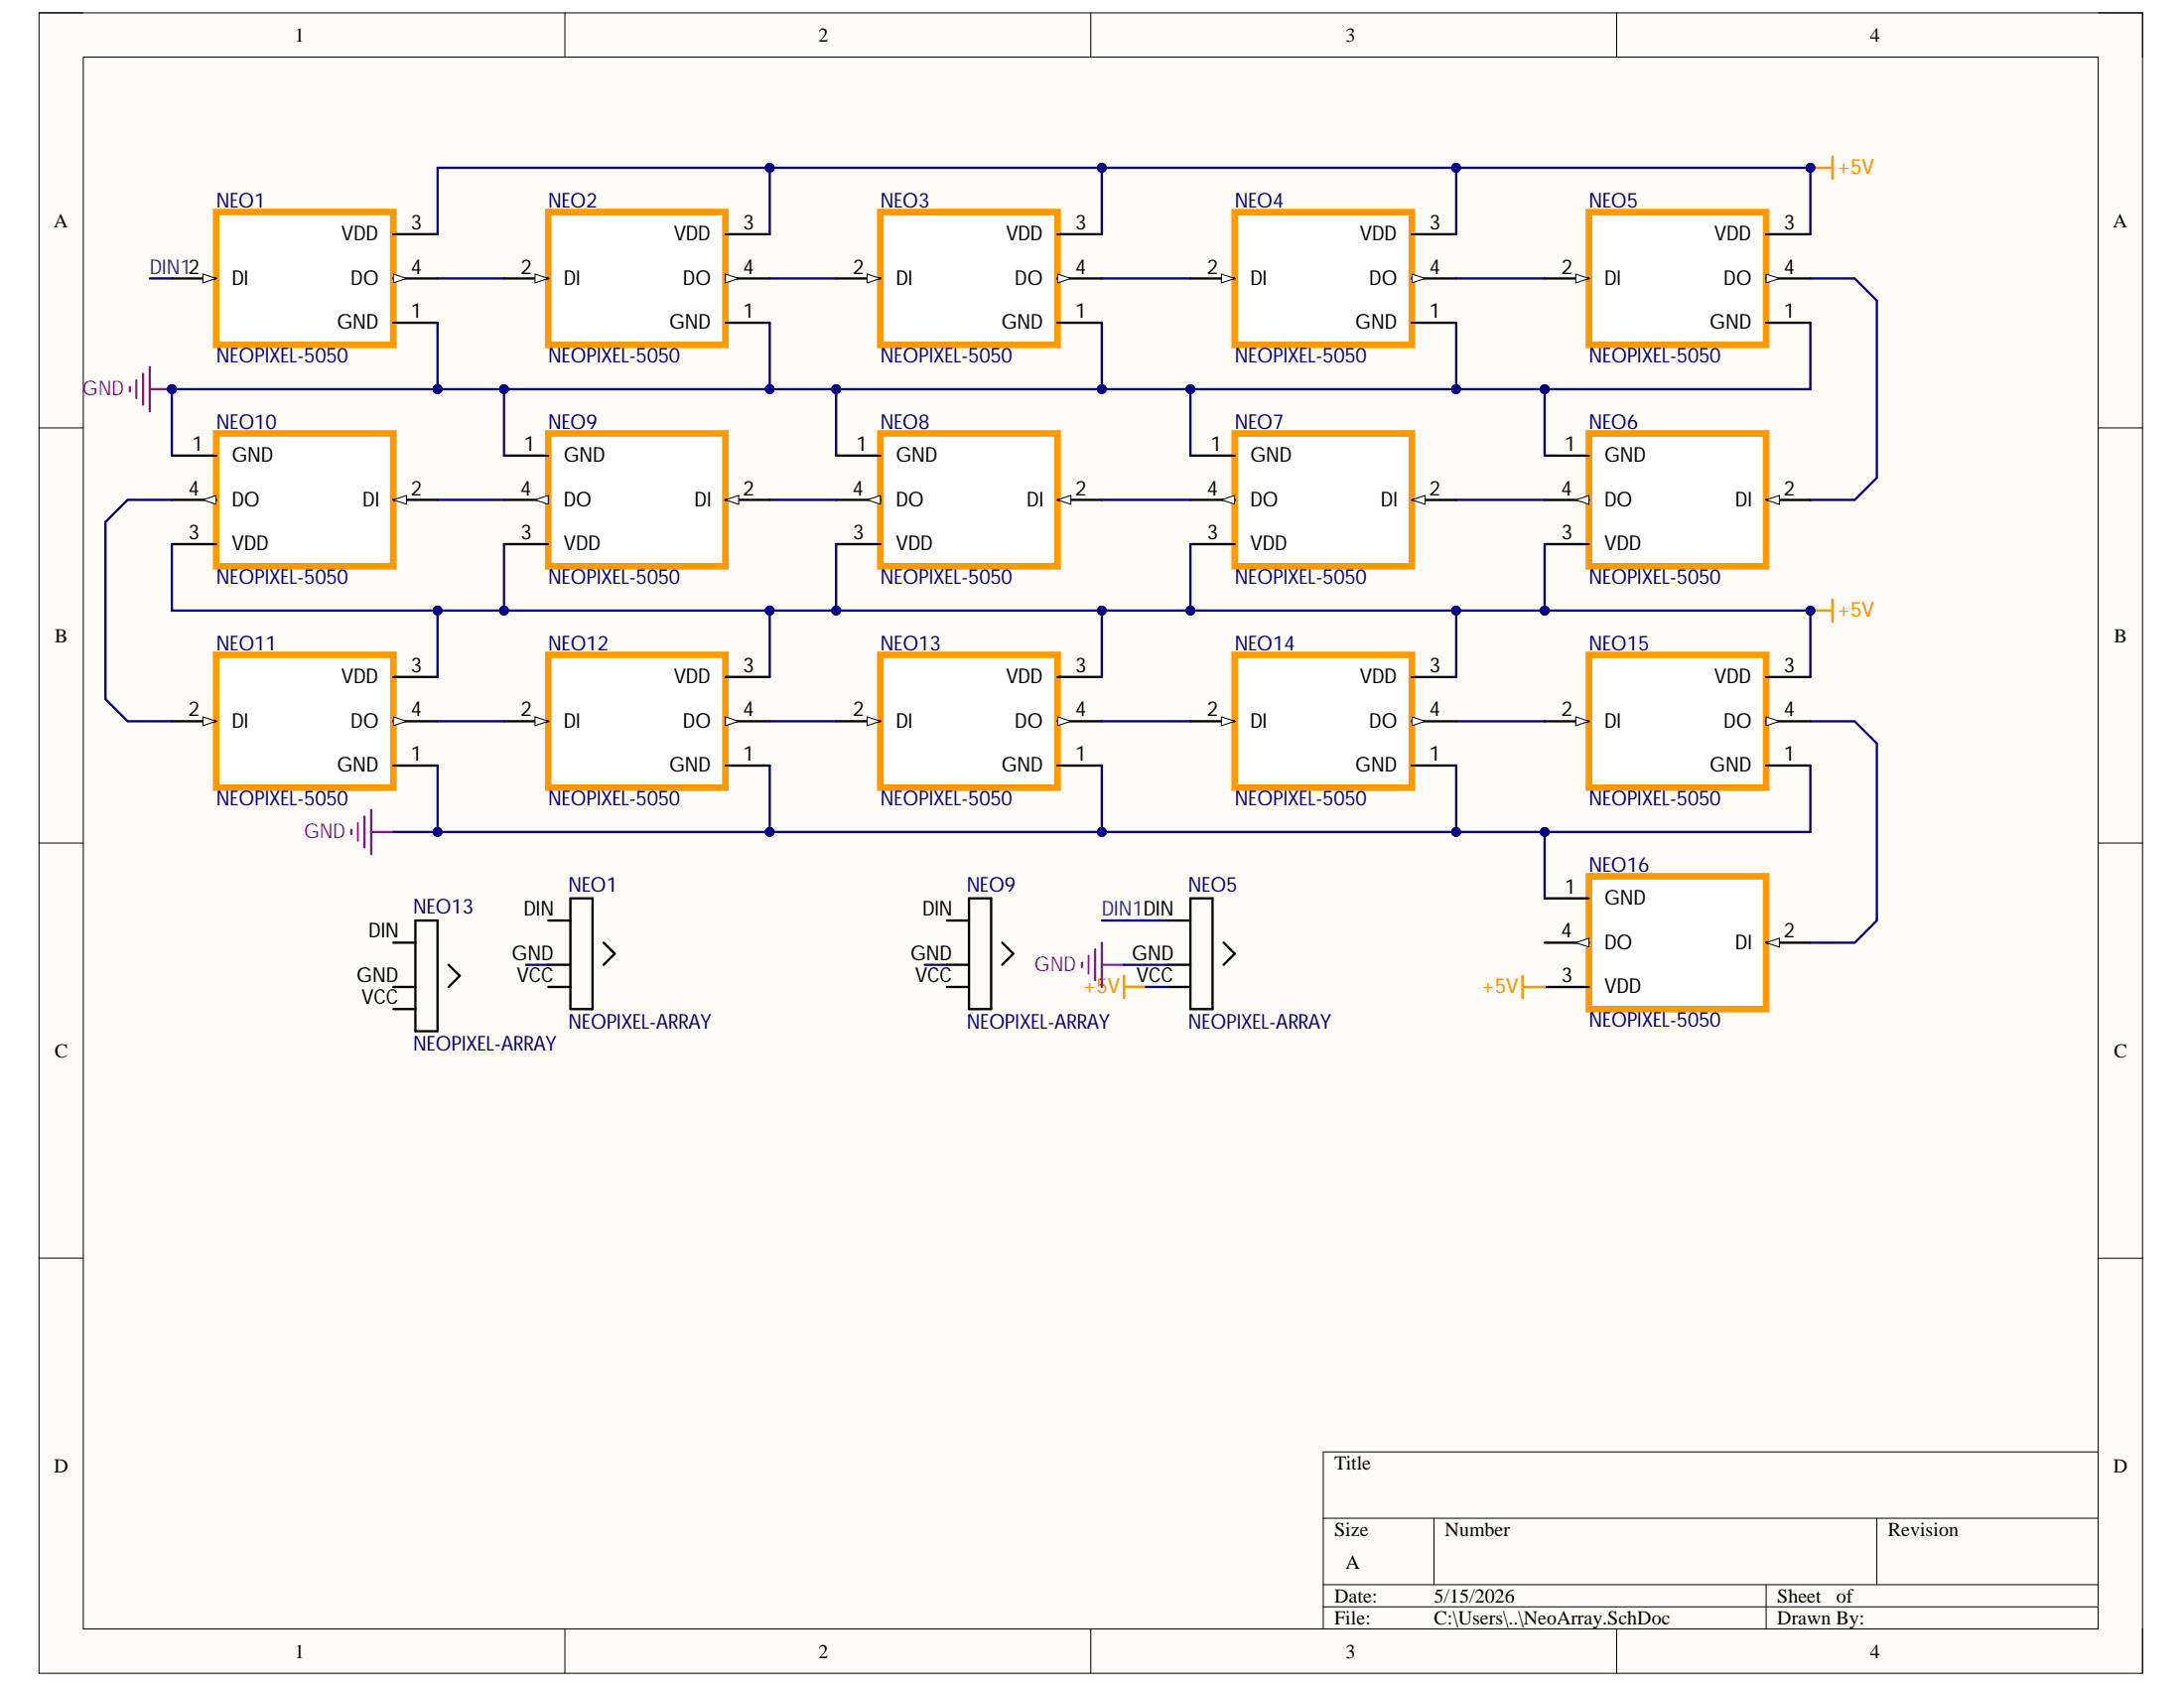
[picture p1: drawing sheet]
<svg xmlns="http://www.w3.org/2000/svg" width="279mm" height="216mm" viewBox="0 0 279 216" stroke-linecap="round" stroke-linejoin="round" font-family="sans-serif">
<path d="M5 1.6h269.1v212.4h-269.1z" fill-rule="evenodd" fill="#fffcf8"/>
<path d="M5 1.6h269.1v212.4h-269.1z" fill="none" stroke="#000" stroke-width=".13"/>
<path d="M10.7 7.3h257.7v201.1h-257.7z" fill-rule="evenodd" fill="#fffcf8"/>
<g fill="none" stroke="#000" stroke-width=".13">
<path d="M5 1.6h5.7M10.7 7.3h257.7v201.1h-257.7zM72.3 1.6v5.7M139.5 1.6v5.7M206.8 1.6v5.7M268.4 1.6h5.7v5.7M5 54.7h5.7M268.4 54.7h5.7M5 107.8h5.7M268.4 107.8h5.7M5 160.9h5.7M268.4 160.9h5.7"/>
<path d="M169.3 194.2h99.1M183.5 194.2v8.5M240.1 194.2v8.5M268.4 185.7h-99.1v22.7M72.3 208.4v5.6M139.5 208.4v5.6M169.3 202.7h99.1M169.3 205.5h99.1M206.8 208.4v5.6M225.9 202.7v5.7M274.1 208.4v5.6"/>
</g>
<path d="M27.7 27.1h22.6v17h-22.6z" fill-rule="evenodd" fill="#fff"/>
<path d="M27.7 27.1h22.6v17h-22.6z" fill="none" stroke="#f90" stroke-width=".85"/>
<path d="M22 35.6h5.7" fill="none" stroke="#000" stroke-width=".3"/>
<path d="M26 35.1l1.7 .5-1.7 .6z" fill="#f8fcff"/>
<path d="M26 35.1l1.7 .5-1.7 .6z" fill="none" stroke="#000" stroke-width=".13"/>
<path d="M50.3 30h5.7M50.3 35.6h5.7" fill="none" stroke="#000" stroke-width=".3"/>
<path d="M50.3 35.1l1.7 .5-1.7 .6z" fill="#f8fcff"/>
<path d="M50.3 35.1l1.7 .5-1.7 .6z" fill="none" stroke="#000" stroke-width=".13"/>
<path d="M50.3 41.3h5.7" fill="none" stroke="#000" stroke-width=".3"/>
<path d="M70.1 27.1h22.7v17h-22.7z" fill-rule="evenodd" fill="#fff"/>
<path d="M70.1 27.1h22.7v17h-22.7z" fill="none" stroke="#f90" stroke-width=".85"/>
<path d="M64.5 35.6h5.6" fill="none" stroke="#000" stroke-width=".3"/>
<path d="M68.4 35.1l1.7 .5-1.7 .6z" fill="#f8fcff"/>
<path d="M68.4 35.1l1.7 .5-1.7 .6z" fill="none" stroke="#000" stroke-width=".13"/>
<path d="M92.8 30h5.7M92.8 35.6h5.7" fill="none" stroke="#000" stroke-width=".3"/>
<path d="M92.8 35.1l1.7 .5-1.7 .6z" fill="#f8fcff"/>
<path d="M92.8 35.1l1.7 .5-1.7 .6z" fill="none" stroke="#000" stroke-width=".13"/>
<path d="M92.8 41.3h5.7" fill="none" stroke="#000" stroke-width=".3"/>
<path d="M112.6 27.1h22.7v17h-22.7z" fill-rule="evenodd" fill="#fff"/>
<path d="M112.6 27.1h22.7v17h-22.7z" fill="none" stroke="#f90" stroke-width=".85"/>
<path d="M107 35.6h5.6" fill="none" stroke="#000" stroke-width=".3"/>
<path d="M110.9 35.1l1.7 .5-1.7 .6z" fill="#f8fcff"/>
<path d="M110.9 35.1l1.7 .5-1.7 .6z" fill="none" stroke="#000" stroke-width=".13"/>
<path d="M135.3 30h5.7M135.3 35.6h5.7" fill="none" stroke="#000" stroke-width=".3"/>
<path d="M135.3 35.1l1.7 .5-1.7 .6z" fill="#f8fcff"/>
<path d="M135.3 35.1l1.7 .5-1.7 .6z" fill="none" stroke="#000" stroke-width=".13"/>
<path d="M135.3 41.3h5.7" fill="none" stroke="#000" stroke-width=".3"/>
<path d="M158 27.1h22.6v17h-22.6z" fill-rule="evenodd" fill="#fff"/>
<path d="M158 27.1h22.6v17h-22.6z" fill="none" stroke="#f90" stroke-width=".85"/>
<path d="M152.3 35.6h5.7" fill="none" stroke="#000" stroke-width=".3"/>
<path d="M156.3 35.1l1.7 .5-1.7 .6z" fill="#f8fcff"/>
<path d="M156.3 35.1l1.7 .5-1.7 .6z" fill="none" stroke="#000" stroke-width=".13"/>
<path d="M180.6 30h5.7M180.6 35.6h5.7" fill="none" stroke="#000" stroke-width=".3"/>
<path d="M180.6 35.1l1.7 .5-1.7 .6z" fill="#f8fcff"/>
<path d="M180.6 35.1l1.7 .5-1.7 .6z" fill="none" stroke="#000" stroke-width=".13"/>
<path d="M180.6 41.3h5.7" fill="none" stroke="#000" stroke-width=".3"/>
<path d="M203.3 27.1h22.6v17h-22.6z" fill-rule="evenodd" fill="#fff"/>
<path d="M203.3 27.1h22.6v17h-22.6z" fill="none" stroke="#f90" stroke-width=".85"/>
<path d="M197.6 35.6h5.7" fill="none" stroke="#000" stroke-width=".3"/>
<path d="M201.6 35.1l1.7 .5-1.7 .6z" fill="#f8fcff"/>
<path d="M201.6 35.1l1.7 .5-1.7 .6z" fill="none" stroke="#000" stroke-width=".13"/>
<path d="M225.9 30h5.7M225.9 35.6h5.7" fill="none" stroke="#000" stroke-width=".3"/>
<path d="M225.9 35.1l1.7 .5-1.7 .6z" fill="#f8fcff"/>
<path d="M225.9 35.1l1.7 .5-1.7 .6z" fill="none" stroke="#000" stroke-width=".13"/>
<path d="M225.9 41.3h5.7" fill="none" stroke="#000" stroke-width=".3"/>
<path d="M203.3 55.4h22.6v17h-22.6z" fill-rule="evenodd" fill="#fff"/>
<path d="M203.3 55.4h22.6v17h-22.6z" fill="none" stroke="#f90" stroke-width=".85"/>
<path d="M225.9 63.9h5.7" fill="none" stroke="#000" stroke-width=".3"/>
<path d="M225.9 63.9l1.7-.5v1.1z" fill="#f8fcff"/>
<path d="M225.9 63.9l1.7-.5v1.1z" fill="none" stroke="#000" stroke-width=".13"/>
<path d="M197.6 69.6h5.7M197.6 63.9h5.7" fill="none" stroke="#000" stroke-width=".3"/>
<path d="M201.6 63.9l1.7-.5v1.1z" fill="#f8fcff"/>
<path d="M201.6 63.9l1.7-.5v1.1z" fill="none" stroke="#000" stroke-width=".13"/>
<path d="M197.6 58.3h5.7" fill="none" stroke="#000" stroke-width=".3"/>
<path d="M158 55.4h22.6v17h-22.6z" fill-rule="evenodd" fill="#fff"/>
<path d="M158 55.4h22.6v17h-22.6z" fill="none" stroke="#f90" stroke-width=".85"/>
<path d="M180.6 63.9h5.7" fill="none" stroke="#000" stroke-width=".3"/>
<path d="M180.6 63.9l1.7-.5v1.1z" fill="#f8fcff"/>
<path d="M180.6 63.9l1.7-.5v1.1z" fill="none" stroke="#000" stroke-width=".13"/>
<path d="M152.3 69.6h5.7M152.3 63.9h5.7" fill="none" stroke="#000" stroke-width=".3"/>
<path d="M156.3 63.9l1.7-.5v1.1z" fill="#f8fcff"/>
<path d="M156.3 63.9l1.7-.5v1.1z" fill="none" stroke="#000" stroke-width=".13"/>
<path d="M152.3 58.3h5.7" fill="none" stroke="#000" stroke-width=".3"/>
<path d="M112.6 55.4h22.7v17h-22.7z" fill-rule="evenodd" fill="#fff"/>
<path d="M112.6 55.4h22.7v17h-22.7z" fill="none" stroke="#f90" stroke-width=".85"/>
<path d="M135.3 63.9h5.7" fill="none" stroke="#000" stroke-width=".3"/>
<path d="M135.3 63.9l1.7-.5v1.1z" fill="#f8fcff"/>
<path d="M135.3 63.9l1.7-.5v1.1z" fill="none" stroke="#000" stroke-width=".13"/>
<path d="M107 69.6h5.6M107 63.9h5.6" fill="none" stroke="#000" stroke-width=".3"/>
<path d="M110.9 63.9l1.7-.5v1.1z" fill="#f8fcff"/>
<path d="M110.9 63.9l1.7-.5v1.1z" fill="none" stroke="#000" stroke-width=".13"/>
<path d="M107 58.3h5.6" fill="none" stroke="#000" stroke-width=".3"/>
<path d="M70.1 55.4h22.7v17h-22.7z" fill-rule="evenodd" fill="#fff"/>
<path d="M70.1 55.4h22.7v17h-22.7z" fill="none" stroke="#f90" stroke-width=".85"/>
<path d="M92.8 63.9h5.7" fill="none" stroke="#000" stroke-width=".3"/>
<path d="M92.8 63.9l1.7-.5v1.1z" fill="#f8fcff"/>
<path d="M92.8 63.9l1.7-.5v1.1z" fill="none" stroke="#000" stroke-width=".13"/>
<path d="M64.5 69.6h5.6M64.5 63.9h5.6" fill="none" stroke="#000" stroke-width=".3"/>
<path d="M68.4 63.9l1.7-.5v1.1z" fill="#f8fcff"/>
<path d="M68.4 63.9l1.7-.5v1.1z" fill="none" stroke="#000" stroke-width=".13"/>
<path d="M64.5 58.3h5.6" fill="none" stroke="#000" stroke-width=".3"/>
<path d="M27.7 55.4h22.6v17h-22.6z" fill-rule="evenodd" fill="#fff"/>
<path d="M27.7 55.4h22.6v17h-22.6z" fill="none" stroke="#f90" stroke-width=".85"/>
<path d="M50.3 63.9h5.7" fill="none" stroke="#000" stroke-width=".3"/>
<path d="M50.3 63.9l1.7-.5v1.1z" fill="#f8fcff"/>
<path d="M50.3 63.9l1.7-.5v1.1z" fill="none" stroke="#000" stroke-width=".13"/>
<path d="M22 69.6h5.7M22 63.9h5.7" fill="none" stroke="#000" stroke-width=".3"/>
<path d="M26 63.9l1.7-.5v1.1z" fill="#f8fcff"/>
<path d="M26 63.9l1.7-.5v1.1z" fill="none" stroke="#000" stroke-width=".13"/>
<path d="M22 58.3h5.7" fill="none" stroke="#000" stroke-width=".3"/>
<path d="M27.7 83.8h22.6v16.9h-22.6z" fill-rule="evenodd" fill="#fff"/>
<path d="M27.7 83.8h22.6v16.9h-22.6z" fill="none" stroke="#f90" stroke-width=".85"/>
<path d="M22 92.3h5.7" fill="none" stroke="#000" stroke-width=".3"/>
<path d="M26 91.7l1.7 .6-1.7 .5z" fill="#f8fcff"/>
<path d="M26 91.7l1.7 .6-1.7 .5z" fill="none" stroke="#000" stroke-width=".13"/>
<path d="M50.3 86.6h5.7M50.3 92.3h5.7" fill="none" stroke="#000" stroke-width=".3"/>
<path d="M50.3 91.7l1.7 .6-1.7 .5z" fill="#f8fcff"/>
<path d="M50.3 91.7l1.7 .6-1.7 .5z" fill="none" stroke="#000" stroke-width=".13"/>
<path d="M50.3 97.9h5.7" fill="none" stroke="#000" stroke-width=".3"/>
<path d="M70.1 83.8h22.7v16.9h-22.7z" fill-rule="evenodd" fill="#fff"/>
<path d="M70.1 83.8h22.7v16.9h-22.7z" fill="none" stroke="#f90" stroke-width=".85"/>
<path d="M64.5 92.3h5.6" fill="none" stroke="#000" stroke-width=".3"/>
<path d="M68.4 91.7l1.7 .6-1.7 .5z" fill="#f8fcff"/>
<path d="M68.4 91.7l1.7 .6-1.7 .5z" fill="none" stroke="#000" stroke-width=".13"/>
<path d="M92.8 86.6h5.7M92.8 92.3h5.7" fill="none" stroke="#000" stroke-width=".3"/>
<path d="M92.8 91.7l1.7 .6-1.7 .5z" fill="#f8fcff"/>
<path d="M92.8 91.7l1.7 .6-1.7 .5z" fill="none" stroke="#000" stroke-width=".13"/>
<path d="M92.8 97.9h5.7" fill="none" stroke="#000" stroke-width=".3"/>
<path d="M112.6 83.8h22.7v16.9h-22.7z" fill-rule="evenodd" fill="#fff"/>
<path d="M112.6 83.8h22.7v16.9h-22.7z" fill="none" stroke="#f90" stroke-width=".85"/>
<path d="M107 92.3h5.6" fill="none" stroke="#000" stroke-width=".3"/>
<path d="M110.9 91.7l1.7 .6-1.7 .5z" fill="#f8fcff"/>
<path d="M110.9 91.7l1.7 .6-1.7 .5z" fill="none" stroke="#000" stroke-width=".13"/>
<path d="M135.3 86.6h5.7M135.3 92.3h5.7" fill="none" stroke="#000" stroke-width=".3"/>
<path d="M135.3 91.7l1.7 .6-1.7 .5z" fill="#f8fcff"/>
<path d="M135.3 91.7l1.7 .6-1.7 .5z" fill="none" stroke="#000" stroke-width=".13"/>
<path d="M135.3 97.9h5.7" fill="none" stroke="#000" stroke-width=".3"/>
<path d="M158 83.8h22.6v16.9h-22.6z" fill-rule="evenodd" fill="#fff"/>
<path d="M158 83.8h22.6v16.9h-22.6z" fill="none" stroke="#f90" stroke-width=".85"/>
<path d="M152.3 92.3h5.7" fill="none" stroke="#000" stroke-width=".3"/>
<path d="M156.3 91.7l1.7 .6-1.7 .5z" fill="#f8fcff"/>
<path d="M156.3 91.7l1.7 .6-1.7 .5z" fill="none" stroke="#000" stroke-width=".13"/>
<path d="M180.6 86.6h5.7M180.6 92.3h5.7" fill="none" stroke="#000" stroke-width=".3"/>
<path d="M180.6 91.7l1.7 .6-1.7 .5z" fill="#f8fcff"/>
<path d="M180.6 91.7l1.7 .6-1.7 .5z" fill="none" stroke="#000" stroke-width=".13"/>
<path d="M180.6 97.9h5.7" fill="none" stroke="#000" stroke-width=".3"/>
<path d="M203.3 83.8h22.6v16.9h-22.6z" fill-rule="evenodd" fill="#fff"/>
<path d="M203.3 83.8h22.6v16.9h-22.6z" fill="none" stroke="#f90" stroke-width=".85"/>
<path d="M197.6 92.3h5.7" fill="none" stroke="#000" stroke-width=".3"/>
<path d="M201.6 91.7l1.7 .6-1.7 .5z" fill="#f8fcff"/>
<path d="M201.6 91.7l1.7 .6-1.7 .5z" fill="none" stroke="#000" stroke-width=".13"/>
<path d="M225.9 86.6h5.7M225.9 92.3h5.7" fill="none" stroke="#000" stroke-width=".3"/>
<path d="M225.9 91.7l1.7 .6-1.7 .5z" fill="#f8fcff"/>
<path d="M225.9 91.7l1.7 .6-1.7 .5z" fill="none" stroke="#000" stroke-width=".13"/>
<path d="M225.9 97.9h5.7" fill="none" stroke="#000" stroke-width=".3"/>
<path d="M203.3 112.1h22.6v17h-22.6z" fill-rule="evenodd" fill="#fff"/>
<path d="M203.3 112.1h22.6v17h-22.6z" fill="none" stroke="#f90" stroke-width=".85"/>
<path d="M225.9 120.6h5.7" fill="none" stroke="#000" stroke-width=".3"/>
<path d="M225.9 120.6l1.7-.6v1.1z" fill="#f8fcff"/>
<path d="M225.9 120.6l1.7-.6v1.1z" fill="none" stroke="#000" stroke-width=".13"/>
<path d="M197.6 126.2h5.7M197.6 120.6h5.7" fill="none" stroke="#000" stroke-width=".3"/>
<path d="M201.6 120.6l1.7-.6v1.1z" fill="#f8fcff"/>
<path d="M201.6 120.6l1.7-.6v1.1z" fill="none" stroke="#000" stroke-width=".13"/>
<path d="M197.6 114.9h5.7" fill="none" stroke="#000" stroke-width=".3"/>
<path d="M231.6 78.1h2.8M234.4 76.7v2.8" fill="none" stroke="#f00" stroke-width=".3"/>
<circle cx="231.6" cy="78.1" r=".56" fill="#000080"/>
<circle cx="231.6" cy="78.1" r=".56" fill="none" stroke="#000080" stroke-width=".13"/>
<path d="M44.9 106.1v.6M45.8 105.3v2.2M46.6 104.4v4M47.5 103.6v5.6M47.5 106.4h2.8" fill="none" stroke="#90f" stroke-width=".3"/>
<path d="M231.6 21.5h2.8M234.4 20v2.9" fill="none" stroke="#f00" stroke-width=".3"/>
<circle cx="231.6" cy="21.5" r=".56" fill="#000080"/>
<circle cx="231.6" cy="21.5" r=".56" fill="none" stroke="#000080" stroke-width=".13"/>
<path d="M194.8 124.8v2.9M194.8 126.2h2.8" fill="none" stroke="#f00" stroke-width=".3"/>
<g fill="none" stroke="#000" stroke-width=".3">
<path d="M70.1 117.7h2.9M73 114.9h2.8v14.2h-2.8zM121.1 117.7h2.9M124 114.9h2.8v14.2h-2.8zM149.5 117.7h2.8M152.3 114.9h2.8v14.2h-2.8zM70.1 123.4h2.9M70.1 126.2h2.9M77.2 120.6l1.4 1.4-1.4 1.4M121.1 123.4h2.9M121.1 126.2h2.9M128.2 120.6l1.4 1.4-1.4 1.4"/>
<path d="M149.5 123.4h2.8M149.5 126.2h2.8M156.5 120.6l1.5 1.4-1.5 1.4"/>
</g>
<path d="M16.6 49.5v.6M17.5 48.6v2.3M18.3 47.8v4M19.2 46.9v5.7M19.2 49.8h2.8" fill="none" stroke="#90f" stroke-width=".3"/>
<circle cx="22" cy="49.8" r=".57" fill="#000080"/>
<circle cx="22" cy="49.8" r=".57" fill="none" stroke="#000080" stroke-width=".13"/>
<path d="M143.8 124.8v2.9M143.8 126.2h2.8" fill="none" stroke="#f00" stroke-width=".3"/>
<path d="M138.4 123.1v.6M139.3 122.3v2.2M140.1 121.4v4M141 120.6v5.6M141 123.4h2.8" fill="none" stroke="#90f" stroke-width=".3"/>
<path d="M53.1 117.7h2.9v14.2h-2.9zM50.3 120.6h2.8M50.3 126.2h2.8M50.3 129.1h2.8M57.4 123.4l1.4 1.4-1.4 1.4" fill="none" stroke="#000" stroke-width=".3"/>
<g fill="none" stroke="#000080" stroke-width=".3">
<path d="M56 35.6h8.5M98.5 35.6h8.5M141 35.6h11.3M186.3 35.6h11.3M231.6 35.6h5.7l2.8 2.8v22.7l-2.8 2.8h-5.7M56 41.3v8.5M22 63.9h-5.7l-2.8 2.9v22.6l2.8 2.9h5.7M56 63.9h8.5M98.5 63.9h8.5M141 63.9h11.3M186.3 63.9h11.3M56 92.3h8.5"/>
<path d="M98.5 92.3h8.5M141 92.3h11.3M186.3 92.3h11.3M231.6 92.3h5.7l2.8 2.8v22.6l-2.8 2.9h-5.7"/>
</g>
<circle cx="56" cy="49.8" r=".57" fill="#000080"/>
<circle cx="56" cy="49.8" r=".57" fill="none" stroke="#000080" stroke-width=".13"/>
<path d="M64.5 49.8v8.5" fill="none" stroke="#000080" stroke-width=".3"/>
<circle cx="64.5" cy="49.8" r=".57" fill="#000080"/>
<circle cx="64.5" cy="49.8" r=".57" fill="none" stroke="#000080" stroke-width=".13"/>
<path d="M107 49.8v8.5" fill="none" stroke="#000080" stroke-width=".3"/>
<circle cx="107" cy="49.8" r=".57" fill="#000080"/>
<circle cx="107" cy="49.8" r=".57" fill="none" stroke="#000080" stroke-width=".13"/>
<path d="M98.5 41.3v8.5" fill="none" stroke="#000080" stroke-width=".3"/>
<circle cx="98.5" cy="49.8" r=".57" fill="#000080"/>
<circle cx="98.5" cy="49.8" r=".57" fill="none" stroke="#000080" stroke-width=".13"/>
<path d="M141 41.3v8.5" fill="none" stroke="#000080" stroke-width=".3"/>
<circle cx="141" cy="49.8" r=".57" fill="#000080"/>
<circle cx="141" cy="49.8" r=".57" fill="none" stroke="#000080" stroke-width=".13"/>
<path d="M152.3 49.8v8.5" fill="none" stroke="#000080" stroke-width=".3"/>
<circle cx="152.3" cy="49.8" r=".57" fill="#000080"/>
<circle cx="152.3" cy="49.8" r=".57" fill="none" stroke="#000080" stroke-width=".13"/>
<path d="M186.3 41.3v8.5" fill="none" stroke="#000080" stroke-width=".3"/>
<circle cx="186.3" cy="49.8" r=".57" fill="#000080"/>
<circle cx="186.3" cy="49.8" r=".57" fill="none" stroke="#000080" stroke-width=".13"/>
<path d="M197.6 49.8v8.5" fill="none" stroke="#000080" stroke-width=".3"/>
<circle cx="197.6" cy="49.8" r=".57" fill="#000080"/>
<circle cx="197.6" cy="49.8" r=".57" fill="none" stroke="#000080" stroke-width=".13"/>
<path d="M64.5 69.6v8.5" fill="none" stroke="#000080" stroke-width=".3"/>
<circle cx="64.5" cy="78.1" r=".57" fill="#000080"/>
<circle cx="64.5" cy="78.1" r=".57" fill="none" stroke="#000080" stroke-width=".13"/>
<path d="M56 78.1v8.5" fill="none" stroke="#000080" stroke-width=".3"/>
<circle cx="56" cy="78.1" r=".57" fill="#000080"/>
<circle cx="56" cy="78.1" r=".57" fill="none" stroke="#000080" stroke-width=".13"/>
<path d="M98.5 78.1v8.5" fill="none" stroke="#000080" stroke-width=".3"/>
<circle cx="98.5" cy="78.1" r=".57" fill="#000080"/>
<circle cx="98.5" cy="78.1" r=".57" fill="none" stroke="#000080" stroke-width=".13"/>
<path d="M107 69.6v8.5" fill="none" stroke="#000080" stroke-width=".3"/>
<circle cx="107" cy="78.1" r=".57" fill="#000080"/>
<circle cx="107" cy="78.1" r=".57" fill="none" stroke="#000080" stroke-width=".13"/>
<path d="M141 78.1v8.5" fill="none" stroke="#000080" stroke-width=".3"/>
<circle cx="141" cy="78.1" r=".57" fill="#000080"/>
<circle cx="141" cy="78.1" r=".57" fill="none" stroke="#000080" stroke-width=".13"/>
<path d="M152.3 69.6v8.5" fill="none" stroke="#000080" stroke-width=".3"/>
<circle cx="152.3" cy="78.1" r=".57" fill="#000080"/>
<circle cx="152.3" cy="78.1" r=".57" fill="none" stroke="#000080" stroke-width=".13"/>
<path d="M186.3 78.1v8.5" fill="none" stroke="#000080" stroke-width=".3"/>
<circle cx="186.3" cy="78.1" r=".57" fill="#000080"/>
<circle cx="186.3" cy="78.1" r=".57" fill="none" stroke="#000080" stroke-width=".13"/>
<path d="M197.6 69.6v8.5" fill="none" stroke="#000080" stroke-width=".3"/>
<circle cx="197.6" cy="78.1" r=".56" fill="#000080"/>
<circle cx="197.6" cy="78.1" r=".56" fill="none" stroke="#000080" stroke-width=".13"/>
<path d="M22 69.6v8.5h209.6v8.5" fill="none" stroke="#000080" stroke-width=".3"/>
<circle cx="231.6" cy="78.1" r=".56" fill="#000080"/>
<circle cx="231.6" cy="78.1" r=".56" fill="none" stroke="#000080" stroke-width=".13"/>
<circle cx="197.6" cy="78.1" r=".56" fill="#000080"/>
<circle cx="197.6" cy="78.1" r=".56" fill="none" stroke="#000080" stroke-width=".13"/>
<circle cx="186.3" cy="78.1" r=".57" fill="#000080"/>
<circle cx="186.3" cy="78.1" r=".57" fill="none" stroke="#000080" stroke-width=".13"/>
<circle cx="152.3" cy="78.1" r=".57" fill="#000080"/>
<circle cx="152.3" cy="78.1" r=".57" fill="none" stroke="#000080" stroke-width=".13"/>
<circle cx="141" cy="78.1" r=".57" fill="#000080"/>
<circle cx="141" cy="78.1" r=".57" fill="none" stroke="#000080" stroke-width=".13"/>
<circle cx="107" cy="78.1" r=".57" fill="#000080"/>
<circle cx="107" cy="78.1" r=".57" fill="none" stroke="#000080" stroke-width=".13"/>
<circle cx="98.5" cy="78.1" r=".57" fill="#000080"/>
<circle cx="98.5" cy="78.1" r=".57" fill="none" stroke="#000080" stroke-width=".13"/>
<circle cx="64.5" cy="78.1" r=".57" fill="#000080"/>
<circle cx="64.5" cy="78.1" r=".57" fill="none" stroke="#000080" stroke-width=".13"/>
<circle cx="56" cy="78.1" r=".57" fill="#000080"/>
<circle cx="56" cy="78.1" r=".57" fill="none" stroke="#000080" stroke-width=".13"/>
<path d="M186.3 97.9v8.5" fill="none" stroke="#000080" stroke-width=".3"/>
<circle cx="186.3" cy="106.4" r=".57" fill="#000080"/>
<circle cx="186.3" cy="106.4" r=".57" fill="none" stroke="#000080" stroke-width=".13"/>
<path d="M197.6 106.4v8.5" fill="none" stroke="#000080" stroke-width=".3"/>
<circle cx="197.6" cy="106.4" r=".56" fill="#000080"/>
<circle cx="197.6" cy="106.4" r=".56" fill="none" stroke="#000080" stroke-width=".13"/>
<path d="M141 97.9v8.5" fill="none" stroke="#000080" stroke-width=".3"/>
<circle cx="141" cy="106.4" r=".57" fill="#000080"/>
<circle cx="141" cy="106.4" r=".57" fill="none" stroke="#000080" stroke-width=".13"/>
<path d="M98.5 97.9v8.5" fill="none" stroke="#000080" stroke-width=".3"/>
<circle cx="98.5" cy="106.4" r=".57" fill="#000080"/>
<circle cx="98.5" cy="106.4" r=".57" fill="none" stroke="#000080" stroke-width=".13"/>
<path d="M56 97.9v8.5h175.6v-8.5" fill="none" stroke="#000080" stroke-width=".3"/>
<circle cx="197.6" cy="106.4" r=".56" fill="#000080"/>
<circle cx="197.6" cy="106.4" r=".56" fill="none" stroke="#000080" stroke-width=".13"/>
<circle cx="186.3" cy="106.4" r=".57" fill="#000080"/>
<circle cx="186.3" cy="106.4" r=".57" fill="none" stroke="#000080" stroke-width=".13"/>
<circle cx="141" cy="106.4" r=".57" fill="#000080"/>
<circle cx="141" cy="106.4" r=".57" fill="none" stroke="#000080" stroke-width=".13"/>
<circle cx="98.5" cy="106.4" r=".57" fill="#000080"/>
<circle cx="98.5" cy="106.4" r=".57" fill="none" stroke="#000080" stroke-width=".13"/>
<circle cx="56" cy="106.4" r=".57" fill="#000080"/>
<circle cx="56" cy="106.4" r=".57" fill="none" stroke="#000080" stroke-width=".13"/>
<path d="M50.3 106.4h5.7" fill="none" stroke="#000080" stroke-width=".3"/>
<circle cx="56" cy="106.4" r=".57" fill="#000080"/>
<circle cx="56" cy="106.4" r=".57" fill="none" stroke="#000080" stroke-width=".13"/>
<path d="M186.3 21.5v8.5" fill="none" stroke="#000080" stroke-width=".3"/>
<circle cx="186.3" cy="21.5" r=".57" fill="#000080"/>
<circle cx="186.3" cy="21.5" r=".57" fill="none" stroke="#000080" stroke-width=".13"/>
<path d="M141 21.5v8.5" fill="none" stroke="#000080" stroke-width=".3"/>
<circle cx="141" cy="21.5" r=".57" fill="#000080"/>
<circle cx="141" cy="21.5" r=".57" fill="none" stroke="#000080" stroke-width=".13"/>
<path d="M98.5 21.5v8.5" fill="none" stroke="#000080" stroke-width=".3"/>
<circle cx="98.5" cy="21.5" r=".57" fill="#000080"/>
<circle cx="98.5" cy="21.5" r=".57" fill="none" stroke="#000080" stroke-width=".13"/>
<path d="M56 30v-8.5h175.6v8.5" fill="none" stroke="#000080" stroke-width=".3"/>
<circle cx="98.5" cy="21.5" r=".57" fill="#000080"/>
<circle cx="98.5" cy="21.5" r=".57" fill="none" stroke="#000080" stroke-width=".13"/>
<circle cx="141" cy="21.5" r=".57" fill="#000080"/>
<circle cx="141" cy="21.5" r=".57" fill="none" stroke="#000080" stroke-width=".13"/>
<circle cx="186.3" cy="21.5" r=".57" fill="#000080"/>
<circle cx="186.3" cy="21.5" r=".57" fill="none" stroke="#000080" stroke-width=".13"/>
<circle cx="231.6" cy="21.5" r=".56" fill="#000080"/>
<circle cx="231.6" cy="21.5" r=".56" fill="none" stroke="#000080" stroke-width=".13"/>
<path d="M19.2 35.6h2.8M231.6 41.3v8.5h-175.6" fill="none" stroke="#000080" stroke-width=".3"/>
<circle cx="197.6" cy="49.8" r=".57" fill="#000080"/>
<circle cx="197.6" cy="49.8" r=".57" fill="none" stroke="#000080" stroke-width=".13"/>
<circle cx="186.3" cy="49.8" r=".57" fill="#000080"/>
<circle cx="186.3" cy="49.8" r=".57" fill="none" stroke="#000080" stroke-width=".13"/>
<circle cx="152.3" cy="49.8" r=".57" fill="#000080"/>
<circle cx="152.3" cy="49.8" r=".57" fill="none" stroke="#000080" stroke-width=".13"/>
<circle cx="141" cy="49.8" r=".57" fill="#000080"/>
<circle cx="141" cy="49.8" r=".57" fill="none" stroke="#000080" stroke-width=".13"/>
<circle cx="107" cy="49.8" r=".57" fill="#000080"/>
<circle cx="107" cy="49.8" r=".57" fill="none" stroke="#000080" stroke-width=".13"/>
<circle cx="98.5" cy="49.8" r=".57" fill="#000080"/>
<circle cx="98.5" cy="49.8" r=".57" fill="none" stroke="#000080" stroke-width=".13"/>
<circle cx="64.5" cy="49.8" r=".57" fill="#000080"/>
<circle cx="64.5" cy="49.8" r=".57" fill="none" stroke="#000080" stroke-width=".13"/>
<circle cx="56" cy="49.8" r=".57" fill="#000080"/>
<circle cx="56" cy="49.8" r=".57" fill="none" stroke="#000080" stroke-width=".13"/>
<path d="M56 49.8h-34v8.5" fill="none" stroke="#000080" stroke-width=".3"/>
<circle cx="22" cy="49.8" r=".57" fill="#000080"/>
<circle cx="22" cy="49.8" r=".57" fill="none" stroke="#000080" stroke-width=".13"/>
<circle cx="56" cy="49.8" r=".57" fill="#000080"/>
<circle cx="56" cy="49.8" r=".57" fill="none" stroke="#000080" stroke-width=".13"/>
<path d="M141 117.7h8.5M67.3 123.4h2.8M118.3 123.4h2.8M143.8 123.4h5.7M146.6 126.2h2.9" fill="none" stroke="#000080" stroke-width=".3"/>
<g font-size="2.6" fill="#f00">
<text x="235" y="22.2">+5V</text>
<text x="235" y="78.9">+5V</text>
<text x="138.5" y="127.1">+5V</text>
<text x="189.5" y="127.1">+5V</text>
</g>
<g font-size="2.6" fill="#000080">
<text x="27.7" y="26.5">NEO1</text>
<text x="70.1" y="26.5">NEO2</text>
<text x="112.6" y="26.5">NEO3</text>
<text x="158" y="26.5">NEO4</text>
<text x="203.3" y="26.5">NEO5</text>
<text x="27.7" y="46.3">NEOPIXEL-5050</text>
<text x="70.1" y="46.3">NEOPIXEL-5050</text>
<text x="112.6" y="46.3">NEOPIXEL-5050</text>
<text x="158" y="46.3">NEOPIXEL-5050</text>
<text x="203.3" y="46.3">NEOPIXEL-5050</text>
<text x="27.7" y="54.8">NEO10</text>
<text x="70.1" y="54.8">NEO9</text>
<text x="112.6" y="54.8">NEO8</text>
<text x="158" y="54.8">NEO7</text>
<text x="203.3" y="54.8">NEO6</text>
<text x="27.7" y="74.7">NEOPIXEL-5050</text>
<text x="70.1" y="74.7">NEOPIXEL-5050</text>
<text x="112.6" y="74.7">NEOPIXEL-5050</text>
<text x="158" y="74.7">NEOPIXEL-5050</text>
<text x="203.3" y="74.7">NEOPIXEL-5050</text>
<text x="27.7" y="83.1">NEO11</text>
<text x="70.1" y="83.1">NEO12</text>
<text x="112.6" y="83.1">NEO13</text>
<text x="158" y="83.1">NEO14</text>
<text x="203.3" y="83.1">NEO15</text>
<text x="27.7" y="103">NEOPIXEL-5050</text>
<text x="70.1" y="103">NEOPIXEL-5050</text>
<text x="112.6" y="103">NEOPIXEL-5050</text>
<text x="158" y="103">NEOPIXEL-5050</text>
<text x="203.3" y="103">NEOPIXEL-5050</text>
<text x="203.3" y="111.5">NEO16</text>
<text x="52.9" y="116.9">NEO13</text>
<text x="72.7" y="114">NEO1</text>
<text x="123.7" y="114">NEO9</text>
<text x="152" y="114">NEO5</text>
<text x="72.7" y="131.6">NEOPIXEL-ARRAY</text>
<text x="123.7" y="131.6">NEOPIXEL-ARRAY</text>
<text x="152" y="131.6">NEOPIXEL-ARRAY</text>
<text x="203.3" y="131.3">NEOPIXEL-5050</text>
<text x="52.9" y="134.4">NEOPIXEL-ARRAY</text>
</g>
<g font-size="2.6">
<text x="52.6" y="29.3">3</text>
<text x="95.1" y="29.3">3</text>
<text x="137.6" y="29.3">3</text>
<text x="182.9" y="29.3">3</text>
<text x="228.2" y="29.3">3</text>
<text x="43.7" y="30.7">VDD</text>
<text x="52.6" y="35">4</text>
<text x="66.6" y="35">2</text>
<text x="86.2" y="30.7">VDD</text>
<text x="95.1" y="35">4</text>
<text x="109.1" y="35">2</text>
<text x="128.7" y="30.7">VDD</text>
<text x="137.6" y="35">4</text>
<text x="154.4" y="35">2</text>
<text x="174" y="30.7">VDD</text>
<text x="182.9" y="35">4</text>
<text x="199.7" y="35">2</text>
<text x="219.3" y="30.7">VDD</text>
<text x="228.2" y="35">4</text>
<text x="29.6" y="36.4">DI</text>
<text x="44.9" y="36.4">DO</text>
<text x="52.6" y="40.7">1</text>
<text x="72.1" y="36.4">DI</text>
<text x="87.4" y="36.4">DO</text>
<text x="95.1" y="40.7">1</text>
<text x="114.6" y="36.4">DI</text>
<text x="129.8" y="36.4">DO</text>
<text x="137.6" y="40.7">1</text>
<text x="159.9" y="36.4">DI</text>
<text x="175.2" y="36.4">DO</text>
<text x="182.9" y="40.7">1</text>
<text x="205.2" y="36.4">DI</text>
<text x="220.5" y="36.4">DO</text>
<text x="228.2" y="40.7">1</text>
<text x="43.1" y="42.1">GND</text>
<text x="85.6" y="42.1">GND</text>
<text x="128.1" y="42.1">GND</text>
<text x="173.4" y="42.1">GND</text>
<text x="218.7" y="42.1">GND</text>
<text x="24.6" y="57.7">1</text>
<text x="29.6" y="59.1">GND</text>
<text x="67" y="57.7">1</text>
<text x="72.1" y="59.1">GND</text>
<text x="109.5" y="57.7">1</text>
<text x="114.6" y="59.1">GND</text>
<text x="154.9" y="57.7">1</text>
<text x="159.9" y="59.1">GND</text>
<text x="200.2" y="57.7">1</text>
<text x="205.2" y="59.1">GND</text>
<text x="24.1" y="63.3">4</text>
<text x="29.6" y="64.7">DO</text>
<text x="46.4" y="64.7">DI</text>
<text x="52.6" y="63.3">2</text>
<text x="66.6" y="63.3">4</text>
<text x="72.1" y="64.7">DO</text>
<text x="88.9" y="64.7">DI</text>
<text x="95.1" y="63.3">2</text>
<text x="109.1" y="63.3">4</text>
<text x="114.6" y="64.7">DO</text>
<text x="131.4" y="64.7">DI</text>
<text x="137.6" y="63.3">2</text>
<text x="154.4" y="63.3">4</text>
<text x="159.9" y="64.7">DO</text>
<text x="176.7" y="64.7">DI</text>
<text x="182.9" y="63.3">2</text>
<text x="199.7" y="63.3">4</text>
<text x="205.2" y="64.7">DO</text>
<text x="222" y="64.7">DI</text>
<text x="228.2" y="63.3">2</text>
<text x="24.1" y="69">3</text>
<text x="29.6" y="70.4">VDD</text>
<text x="66.6" y="69">3</text>
<text x="72.1" y="70.4">VDD</text>
<text x="109.1" y="69">3</text>
<text x="114.6" y="70.4">VDD</text>
<text x="154.4" y="69">3</text>
<text x="159.9" y="70.4">VDD</text>
<text x="199.7" y="69">3</text>
<text x="205.2" y="70.4">VDD</text>
<text x="43.7" y="87.4">VDD</text>
<text x="52.6" y="86">3</text>
<text x="86.2" y="87.4">VDD</text>
<text x="95.1" y="86">3</text>
<text x="128.7" y="87.4">VDD</text>
<text x="137.6" y="86">3</text>
<text x="174" y="87.4">VDD</text>
<text x="182.9" y="86">3</text>
<text x="219.3" y="87.4">VDD</text>
<text x="228.2" y="86">3</text>
<text x="24.1" y="91.6">2</text>
<text x="29.6" y="93.1">DI</text>
<text x="44.9" y="93.1">DO</text>
<text x="52.6" y="91.6">4</text>
<text x="66.6" y="91.6">2</text>
<text x="72.1" y="93.1">DI</text>
<text x="87.4" y="93.1">DO</text>
<text x="95.1" y="91.6">4</text>
<text x="109.1" y="91.6">2</text>
<text x="114.6" y="93.1">DI</text>
<text x="129.8" y="93.1">DO</text>
<text x="137.6" y="91.6">4</text>
<text x="154.4" y="91.6">2</text>
<text x="159.9" y="93.1">DI</text>
<text x="175.2" y="93.1">DO</text>
<text x="182.9" y="91.6">4</text>
<text x="199.7" y="91.6">2</text>
<text x="205.2" y="93.1">DI</text>
<text x="220.5" y="93.1">DO</text>
<text x="228.2" y="91.6">4</text>
<text x="43.1" y="98.7">GND</text>
<text x="52.6" y="97.3">1</text>
<text x="85.6" y="98.7">GND</text>
<text x="95.1" y="97.3">1</text>
<text x="128.1" y="98.7">GND</text>
<text x="137.6" y="97.3">1</text>
<text x="173.4" y="98.7">GND</text>
<text x="182.9" y="97.3">1</text>
<text x="218.7" y="98.7">GND</text>
<text x="228.2" y="97.3">1</text>
<text x="47.2" y="120">DIN</text>
<text x="67" y="117.1">DIN</text>
<text x="118" y="117.1">DIN</text>
<text x="199.7" y="120">4</text>
<text x="200.2" y="114.3">1</text>
<text x="205.2" y="115.7">GND</text>
<text x="228.2" y="120">2</text>
<text x="45.6" y="125.6">GND</text>
<text x="65.5" y="122.8">GND</text>
<text x="66.1" y="125.6">VCC</text>
<text x="116.5" y="122.8">GND</text>
<text x="117.1" y="125.6">VCC</text>
<text x="144.8" y="122.8">GND</text>
<text x="145.4" y="125.6">VCC</text>
<text x="199.7" y="125.6">3</text>
<text x="205.2" y="121.4">DO</text>
<text x="222" y="121.4">DI</text>
<text x="46.3" y="128.4">VCC</text>
<text x="205.2" y="127.1">VDD</text>
</g>
<g font-size="2.6" fill="#0b5394">
<text x="19.2" y="35">DIN12</text>
<text x="141" y="117.1">DIN1DIN</text>
</g>
<g font-size="2.6" fill="#90f">
<text x="10.5" y="50.6">GND</text>
<text x="38.9" y="107.2">GND</text>
<text x="132.3" y="124.2">GND</text>
</g>
<g font-size="2.5">
<text x="37.7" y="5.3">1</text>
<text x="104.7" y="5.3">2</text>
<text x="172.1" y="5.3">3</text>
<text x="239.2" y="5.3">4</text>
<text x="6.9" y="29.1">A</text>
<text x="270.3" y="29.1">A</text>
<text x="7" y="82.2">B</text>
<text x="270.5" y="82.2">B</text>
<text x="7" y="135.2">C</text>
<text x="270.5" y="135.2">C</text>
<text x="6.9" y="188.3">D</text>
<text x="170.7" y="188">Title</text>
<text x="270.4" y="188.3">D</text>
<text x="170.7" y="196.5">Size</text>
<text x="184.9" y="196.5">Number</text>
<text x="241.5" y="196.5">Revision</text>
<text x="172.1" y="200.7">A</text>
<text x="170.7" y="205">Date:</text>
<text x="170.7" y="207.8">File:</text>
<text x="183.5" y="205">5/15/2026</text>
<text x="183.5" y="207.8">C:\Users\..\NeoArray.SchDoc</text>
<text x="227.4" y="205">Sheet</text>
<text x="227.4" y="207.8">Drawn By:</text>
<text x="234.9" y="205">of</text>
<text x="37.7" y="212">1</text>
<text x="104.7" y="212">2</text>
<text x="172.1" y="212">3</text>
<text x="239.2" y="212">4</text>
</g>
</svg>
